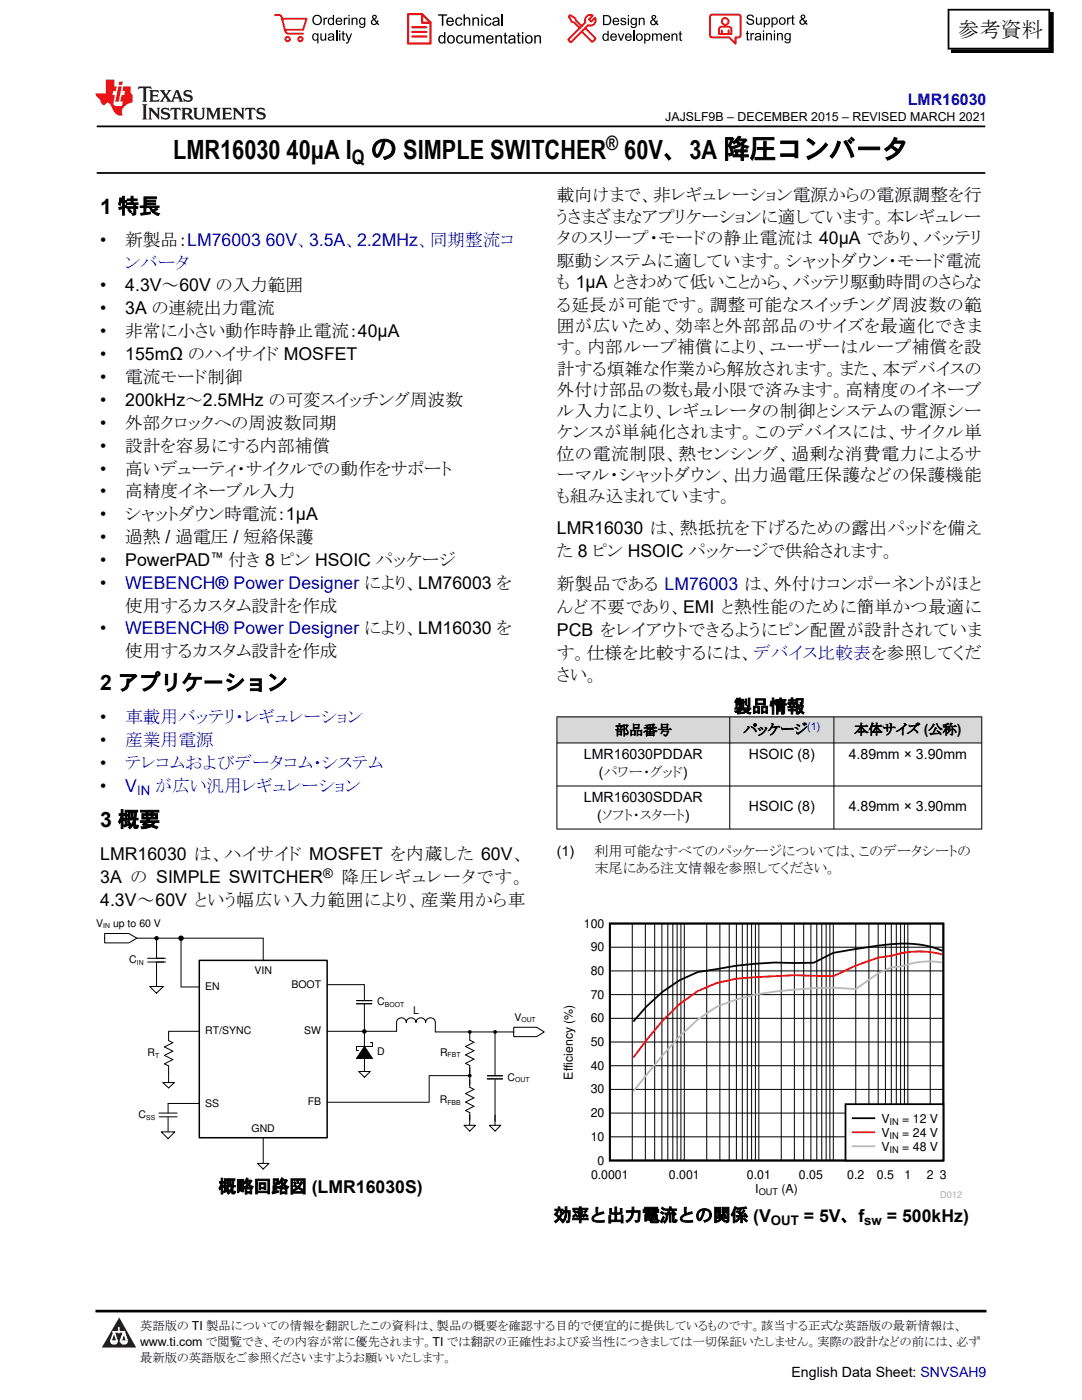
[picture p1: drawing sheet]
<svg xmlns="http://www.w3.org/2000/svg" width="216mm" height="279mm" viewBox="0 0 216 279" stroke-linecap="round" stroke-linejoin="round" font-family="sans-serif">
<path d="M19.3 25.2h177.3M19.3 34.5h177.3" fill="none" stroke="#000" stroke-width=".35"/>
<g fill="#d8d8d8">
<path d="M111.1 143.1h84.8v5.2h-84.8z" fill-rule="evenodd"/>
<path d="M111.2 143.1h34.4v5.1h-34.4z" fill-rule="evenodd"/>
<path d="M145.7 143.1h20.6v5.1h-20.6z" fill-rule="evenodd"/>
<path d="M166.5 143.1h29.3v5.1h-29.3z" fill-rule="evenodd"/>
</g>
<g fill="none" stroke="#000" stroke-width=".2">
<path d="M111.1 143.1h84.9M111.1 148.3h84.9M111.1 156.9h84.9M111.1 143v22.5M145.6 143v22.5M166.4 143v22.5M195.9 143v22.5M111.1 165.5h84.9M20.9 186.3h4.8l1.6 .9-1.6 1h-4.8zM27.3 187.2h25.2v4.4M29.4 191.2h3.6M29.5 192h3.5"/>
<path d="M29.9 196.9h2.7l-1.4 1.3zM31.2 187.5v3.7M31.2 192.1v4.8M36.1 187.2v9.8M36.2 197h3.5M65.4 196.5h7.3M71.2 199.7h3M72.7 196.6v3M32.5 216.1h2.3l-1.2 1zM33.6 205.8h6.1M33.6 205.9v1.8M33.6 207.7l.9 .4-1.7 .8 1.7 .9-1.7 .8 1.7 .9-1.7 .8 .8 .4v3.4"/>
<path d="M65.3 220h20.3M65.3 205.8h13.8v-1.7a.97 .97 0 0 1 1-1 .97 .97 0 0 1 1 1 .97 .97 0 0 1 .9-1 .97 .97 0 0 1 1 1 .97 .97 0 0 1 1-1 .97 .97 0 0 1 .9 1 .97 .97 0 0 1 1-1 .97 .97 0 0 1 1 1v1.8M71.1 200.3h3.1M71.6 213.8h2.3l-1.2 1.2zM72.7 200.4v8.4M72.7 208.8l1.6 2.4h-3.2zM72.7 211.3v2.5M73.9 208.1h.4v.7h-3.2v.8h.4M85.6 214.7h8M85.6 214.7v5.2M86.9 205.9h15.5M93.7 206.1v1.5l.9 .4-1.7 .8 1.7 .9-1.7 .8 1.7 .9-1.7 .8 .8 .4v4.4l.9 .4-1.7 .9 1.7 .8-1.7 .8 1.7 .9-1.7 .8 .8 .5v2.5"/>
<path d="M97.2 215.3h3.1M97.2 214.7h3.1M98.8 206.3v8.3M98.8 215.5v9.1M102.5 205h4.6l1.5 .9-1.5 1h-4.6zM31.7 222.1h3.6M31.8 222.9h3.5M32.2 225.9h2.7l-1.4 1.3zM33.5 222.9v3M39.8 220.2h-6.3v1.9M51.4 232.2h2.3l-1.2 1.1zM52.5 227.1v5.1"/>
<path d="M92.6 224.6h2.3l-1.2 1.1zM97.6 224.6h2.3l-1.1 1.1z"/>
<circle cx="36.1" cy="187.2" r=".44"/>
</g>
<path d="M39.8 191.7h25.5v35.4h-25.5z" fill="none" stroke="#000" stroke-width=".3"/>
<g fill="#000">
<path d="M72.7 208.8l1.6 2.4h-3.2z"/>
<circle cx="31.2" cy="187.2" r=".44"/>
<circle cx="36.1" cy="187.2" r=".44"/>
<circle cx="72.7" cy="205.9" r=".45"/>
<circle cx="93.7" cy="205.9" r=".38"/>
<circle cx="93.7" cy="214.7" r=".38"/>
<circle cx="98.8" cy="205.9" r=".38"/>
</g>
<path d="M111.9 183.3h80.1v55.8h-80.1z" fill-rule="evenodd" fill="#fff"/>
<path d="M121.7 184.3h66.5v47.3h-66.5zM188.1 189.8a19.8 19.8 0 0 0-10.3-1.4l-2.6 .3-8.9 1.5-3.9 1.9-3.9 .1a65 65 0 0 0-15.5 1.2l-3.8 .6a28.9 28.9 0 0 0-12.8 9.9" fill="none" stroke="#000" stroke-width=".36"/>
<g fill="none" stroke="#000" stroke-width=".2">
<path d="M121.7 198.5h66.5M121.7 193.8h66.5M121.7 189h66.5M126.2 184.3v47.3M128.8 184.3v47.3M130.6 184.3v47.3M132.1 184.3v47.3M133.3 184.3v47.3M134.3 184.3v47.3M135.1 184.3v47.3M135.9 184.3v47.3M136.5 184.3v47.3"/>
<path d="M141 184.3v47.3M143.6 184.3v47.3M145.5 184.3v47.3M146.9 184.3v47.3M148.1 184.3v47.3M149.1 184.3v47.3M150 184.3v47.3M150.7 184.3v47.3M151.4 184.3v47.3M155.9 184.3v47.3M158.5 184.3v47.3M160.4 184.3v47.3"/>
<path d="M161.8 184.3v47.3M163 184.3v47.3M164 184.3v47.3M164.8 184.3v47.3M165.6 184.3v47.3M166.3 184.3v47.3M170.8 184.3v47.3M173.4 184.3v47.3M175.2 184.3v47.3M176.7 184.3v47.3M177.8 184.3v47.3M178.8 184.3v47.3"/>
<path d="M179.7 184.3v47.3M180.5 184.3v47.3M181.2 184.3v47.3M185.6 184.3v47.3M121.7 217.4h66.5M121.7 212.7h66.5M121.7 208h66.5M121.7 203.2h66.5M121.7 226.9h66.5M121.7 222.1h66.5"/>
</g>
<path d="M188.1 190.5a17.9 17.9 0 0 0-10.3 .3l-2.6 .3-4.4 1.6-4.5 2.1a112.6 112.6 0 0 0-19.5 .5l-3.8 .9-3.8 1.6-3.6 2.6-3.4 3.4-3.2 3.7-2.6 3.6" fill="none" stroke="#f00" stroke-width=".36"/>
<path d="M188.1 192.1a15.4 15.4 0 0 0-8.4 .8l-1.9 .2-2.6 1.1-4.4 3.2a77.9 77.9 0 0 0-20.1 1.1l-3.9 1-3.8 1.4-3.8 2.6-3.6 3.3-3.4 3.9-5.8 7.1" fill="none" stroke="#b8b8b8" stroke-width=".36"/>
<path d="M168.7 220.4h19.5v11.2h-19.5z" fill-rule="evenodd" fill="#fff"/>
<path d="M168.7 220.4h19.5v11.2h-19.5zM170.1 223.2h4.4" fill="none" stroke="#000" stroke-width=".36"/>
<path d="M170.1 226h4.4" fill="none" stroke="#f00" stroke-width=".36"/>
<path d="M170.1 228.8h4.4" fill="none" stroke="#b8b8b8" stroke-width=".36"/>
<path d="M0 0h215.9v23.8h-215.9z" fill-rule="evenodd" fill="#fff"/>
<path d="M27.7 17.3l-.2 .6 .5-.3h.6v.1v2.2l-.2 .4h1l-.2-.4v-2.2v-.1h.5l.5 .3-.1-.6zM29.8 18l.2 .4v1.5l-.2 .4h1.9l.1-.6a1.08 1.08 0 0 1-1.3 .2v-.7h.6l.4 .2v-.6l-.4 .2h-.6v-.6l.2-.1a1 1 0 0 1 1 .2l-.1-.5zM31.8 18l1 1.1-1 1.2h.9l-.2-.2 .4-.7 .5 .7-.2 .2h1.6l-.2-.2 .1-.4h1l.1 .4-.1 .2h.9l-.2-.3-.8-2h-.5l-1 2.2-.8-1.1 .9-1.1h-.8l.2 .2-.5 .6-.3-.6 .1-.2zM35.2 18.4l.4 1h-.8zM36.8 18.1a.65 .65 0 0 0-.2 .7 .65 .65 0 0 0 .6 .5l.7 .1 .1 .3a.79 .79 0 0 1-.7 .4 .79 .79 0 0 1-.7-.5l.1 .7 .2-.1a.93 .93 0 0 0 1.1 .1 .93 .93 0 0 0 .4-1 1.46 1.46 0 0 0-1.2-.6l-.1-.3a1.09 1.09 0 0 1 1.2 .2l-.2-.6-.1 .1-.6-.2zM28.4 20.8l.2 .4v2.3l-.2 .3h1l-.2-.3v-2.3l.2-.4zM29.6 21.5l.2 .4v1.6l-.2 .3h.8l-.3-.3v-1.4l1.7 1.8v-2l.2-.4h-.8l.2 .2 .1 1.1-1.2-1.3zM32.3 21.7a.65 .65 0 0 0-.2 .7 .65 .65 0 0 0 .7 .4l.6 .2 .1 .2a.79 .79 0 0 1-.7 .4 .79 .79 0 0 1-.7-.5l.1 .7 .2-.1a.93 .93 0 0 0 1.1 .1 .93 .93 0 0 0 .4-.9 1.46 1.46 0 0 0-1.2-.6l-.1-.4a1.09 1.09 0 0 1 1.2 .2l-.2-.6-.1 .1-.6-.1zM34.1 21.5l-.1 .7a.63 .63 0 0 1 .7-.4l.1 1.7-.3 .3h1l-.2-.3v-1.7a.66 .66 0 0 1 .8 .4l-.1-.7zM36.2 21.5l.2 .4v1.6l-.2 .3h.9l-.2-.2v-.7h.5l.1 .2a.79 .79 0 0 0 1.2 .6l-1-.9a.61 .61 0 0 0 .6-.6 .61 .61 0 0 0-.5-.6zM36.9 21.8h.2a.47 .47 0 0 1 .5 .1 .47 .47 0 0 1 .1 .5l-.2 .2h-.6zM38.5 21.5l.2 .2a2.27 2.27 0 0 0 .4 2 1.04 1.04 0 0 0 1.7-.7v-1.3l.2-.2h-.8l.2 .4v1.1a.6 .6 0 0 1-.6 .6 .6 .6 0 0 1-.6-.6v-1.1l.3-.4zM41.1 21.5l.2 .4v1.6l-.2 .3h.7l-.2-.3v-1.5l.9 1.9 .8-1.9v1.5l-.2 .3h1l-.3-.3v-1.6l.3-.4h-.8l-.7 1.5-.7-1.5zM44.3 21.5l.2 .4v1.6l-.2 .3h1.9l.1-.5a1.09 1.09 0 0 1-1.3 .1v-.6h.6l.4 .1v-.6l-.4 .2h-.6v-.6l.2-.1a1.01 1.01 0 0 1 1 .3l-.1-.6zM46.4 21.5l.3 .4v1.6l-.3 .3h.8l-.2-.3v-1.4l1.6 1.8v-2l.2-.4h-.7l.2 .2v1.1l-1.2-1.3zM49 21.5l-.1 .7a.63 .63 0 0 1 .8-.4v1.7l-.3 .3h1l-.2-.3v-1.7a.66 .66 0 0 1 .8 .4l-.1-.7zM51.4 21.7a.65 .65 0 0 0-.2 .7 .65 .65 0 0 0 .6 .4l.6 .2 .2 .2a.79 .79 0 0 1-.8 .4 .79 .79 0 0 1-.6-.5l.1 .7 .2-.1a.93 .93 0 0 0 1 .1 .93 .93 0 0 0 .5-.9 1.46 1.46 0 0 0-1.3-.6l-.1-.4a1.09 1.09 0 0 1 1.3 .2l-.2-.6-.2 .1-.5-.1z" fill="#231f20"/>
<path d="M21.1 15.9v2.8h-2.1l.1 .3 .9 1a.95 .95 0 0 0 .9 .9 .59 .59 0 0 1 .6-.4 .59 .59 0 0 1 .5 .4l.4 .8a1.59 1.59 0 0 0 2.1 1.3 1.61 1.61 0 0 1 1-2.2l1-.4-.1-1.5a1.59 1.59 0 0 1-.4-1.6h-1.4l-.2 .9h.5l-.1 .8h-.5l-.2 1v.2l.4 .1-.2 .9h-.6a.73 .73 0 0 1-1.1-.7l.3-1.5h-.5l.2-.8h.5l.2-.9h-.5v-1.4zM23.6 17.3l-.6 3h.7l.6-3zM23.8 16.3l-.1 .7h.7l.1-.7z" fill="#ed1c24"/>
<g fill="#000">
<path d="M62.3 4a1 1 0 0 1 2 0 1 1 0 0 1-2 0zM62.8 3.4a.78 .78 0 0 0-.1 1.1 .78 .78 0 0 0 1.1 .1 .78 .78 0 0 0 .1-1.1 .78 .78 0 0 0-1.1-.1z" fill-rule="evenodd"/>
<path d="M62.5 6.8l.4-.2 .4 .3v-.2h.2v2h-.2v-.7a.68 .68 0 0 1-.9-.1 .68 .68 0 0 1 0-.9zM62.6 7a.51 .51 0 0 0-.1 .6 .51 .51 0 0 0 .7 .2 .51 .51 0 0 0 .1-.7 .51 .51 0 0 0-.7-.1z" fill-rule="evenodd"/>
<path d="M64.5 3.5h.3v.3l.1-.3h.3l.1 .1-.1 .2a.32 .32 0 0 0-.3 0 .32 .32 0 0 0-.1 .4v.8h-.3z" fill-rule="evenodd"/>
<path d="M63.9 6.7h.3v.8a.36 .36 0 0 0 .3 .4 .36 .36 0 0 0 .4-.5v-.7h.2v1.4h-.2v-.2a.51 .51 0 0 1-.6 .2 .51 .51 0 0 1-.4-.5z" fill-rule="evenodd"/>
<path d="M65.6 3.7l.4-.2 .4 .2v-.7h.3v2h-.3v-.2a.7 .7 0 0 1-1-.1 .7 .7 0 0 1 .2-1zM65.8 3.8a.51 .51 0 0 0-.1 .7 .51 .51 0 0 0 .6 .2 .51 .51 0 0 0 .1-.7 .51 .51 0 0 0-.6-.2z" fill-rule="evenodd"/>
<path d="M65.6 6.8a.66 .66 0 0 1 .8-.1 .66 .66 0 0 1 .3 .8v.6h-.2l-.1-.2a.52 .52 0 0 1-.7 .2 .52 .52 0 0 1-.2-.6l.3-.2a.42 .42 0 0 0 .6-.3l-.3-.2-.3 .1-.1 .2h-.3zM65.7 7.6a.35 .35 0 0 0 .3 .4 .35 .35 0 0 0 .4-.4v-.2z" fill-rule="evenodd"/>
<path d="M67.7 6.1h.2v.3h-.2zM67.7 6.7h.2v1.4h-.2z" fill-rule="evenodd"/>
<path d="M67.1 3.7a.68 .68 0 0 1 .9-.1 .68 .68 0 0 1 .3 .7h-1.1a.42 .42 0 0 0 .3 .5 .42 .42 0 0 0 .5-.3h.3a.73 .73 0 0 1-1.1 .4 .73 .73 0 0 1-.1-1.2zM67.4 3.8l-.2 .3h.8l-.2-.4z" fill-rule="evenodd"/>
<path d="M68.6 3.5h.2v.3l.2-.3h.3l.1 .1-.1 .2a.32 .32 0 0 0-.4 0 .32 .32 0 0 0-.1 .4v.8h-.2z" fill-rule="evenodd"/>
<path d="M68.3 6.3l.3-.1v.5h.2v.1h-.2v.9l.3 .4a.36 .36 0 0 1-.4 0 .36 .36 0 0 1-.2-.4v-.9h-.1v-.1h.1z" fill-rule="evenodd"/>
<path d="M68.9 6.7h.3l.4 1.1 .4-1.1h.3l-.6 1.4a.51 .51 0 0 1-.6 .6l-.1-.3h.3l.2-.3z" fill-rule="evenodd"/>
<path d="M69.5 3h.3v.3h-.3zM69.5 3.5h.3v1.5h-.3z" fill-rule="evenodd"/>
<path d="M70.2 3.5h.2v.2a.52 .52 0 0 1 .6-.2 .52 .52 0 0 1 .3 .6v.9h-.2v-.9a.34 .34 0 0 0-.3-.4 .34 .34 0 0 0-.4 .3v1h-.2z" fill-rule="evenodd"/>
<path d="M71.8 3.7l.4-.2 .5 .2v-.2h.2v1.3a.64 .64 0 0 1-.5 .8 .64 .64 0 0 1-.7-.5h.2a.41 .41 0 0 0 .5 .2 .41 .41 0 0 0 .2-.5 .69 .69 0 0 1-.9-.1 .69 .69 0 0 1 .1-1zM72 3.8a.5 .5 0 0 0-.1 .7 .5 .5 0 0 0 .7 .1 .5 .5 0 0 0 .1-.6 .5 .5 0 0 0-.7-.2z" fill-rule="evenodd"/>
<path d="M74.4 3.1a.47 .47 0 0 1 .7 .1 .47 .47 0 0 1-.3 .7l.4 .4 .1-.3 .2 .1-.1 .4 .3 .3-.2 .2-.3-.3a.63 .63 0 0 1-1 .1 .63 .63 0 0 1 .3-1l-.3-.4zM74.5 3.4a.27 .27 0 0 0 .5 0 .27 .27 0 0 0-.5 0zM74.4 4.1a.4 .4 0 0 0 0 .6 .4 .4 0 0 0 .6-.1l-.4-.6z" fill-rule="evenodd"/>
<path d="M87.4 2.9h1.8v.2h-.7v2h-.3v-2h-.8z" fill-rule="evenodd"/>
<path d="M87.6 7.2l.5-.2 .5 .2v-.8h.3v2.3h-.3v-.2a.76 .76 0 0 1-1-.1 .76 .76 0 0 1-.1-1zM87.9 7.4a.58 .58 0 0 0-.2 .7 .58 .58 0 0 0 .8 .2 .58 .58 0 0 0 .1-.7 .58 .58 0 0 0-.7-.2z" fill-rule="evenodd"/>
<path d="M89.5 7.2a.81 .81 0 0 1 1.1 .1 .81 .81 0 0 1-.2 1.2 .81 .81 0 0 1-1.1-.2l-.1-.7zM89.6 7.4a.57 .57 0 0 0 0 .8 .57 .57 0 0 0 .8 0 .57 .57 0 0 0 0-.7 .57 .57 0 0 0-.8-.1z" fill-rule="evenodd"/>
<path d="M89.3 3.7a.77 .77 0 0 1 .9-.2 .77 .77 0 0 1 .4 .9h-1.3a.48 .48 0 0 0 .4 .5 .48 .48 0 0 0 .6-.3h.3a.83 .83 0 0 1-1.3 .4 .83 .83 0 0 1 0-1.3zM89.5 3.8l-.2 .4h1l-.3-.5z" fill-rule="evenodd"/>
<path d="M91 3.7a.7 .7 0 0 1 1.2 .3h-.2a.45 .45 0 0 0-.6-.3 .45 .45 0 0 0-.3 .6 .45 .45 0 0 0 .3 .6 .45 .45 0 0 0 .6-.4l.3 .1a.76 .76 0 0 1-1.1 .5 .76 .76 0 0 1-.3-1.1z" fill-rule="evenodd"/>
<path d="M91.2 7.2a.7 .7 0 0 1 1.2 .3l-.3 .1a.45 .45 0 0 0-.5-.4 .45 .45 0 0 0-.3 .7 .45 .45 0 0 0 .3 .6 .45 .45 0 0 0 .6-.4h.2a.76 .76 0 0 1-1 .5 .76 .76 0 0 1-.4-1.1z" fill-rule="evenodd"/>
<path d="M92.5 2.9h.3v.8a.59 .59 0 0 1 .7-.2 .59 .59 0 0 1 .3 .6v1h-.2v-1a.4 .4 0 0 0-.5-.4 .4 .4 0 0 0-.3 .5v.9h-.3z" fill-rule="evenodd"/>
<path d="M92.7 7h.2v.9a.41 .41 0 0 0 .5 .6 .41 .41 0 0 0 .3-.6v-.9h.3v1.7h-.3v-.3a.58 .58 0 0 1-.7 .3 .58 .58 0 0 1-.3-.7z" fill-rule="evenodd"/>
<path d="M94.3 3.5h.2v.2a.59 .59 0 0 1 .7-.2 .59 .59 0 0 1 .4 .6v1h-.3v-1a.41 .41 0 0 0-.4-.4 .41 .41 0 0 0-.4 .5v.9h-.2z" fill-rule="evenodd"/>
<path d="M94.4 7h.3v.3a.56 .56 0 0 1 1 0 .54 .54 0 0 1 .6-.3 .54 .54 0 0 1 .4 .5v1.2h-.3v-1.1a.34 .34 0 0 0-.3-.4 .34 .34 0 0 0-.4 .3v1.2h-.3v-1.1a.38 .38 0 0 0-.5-.3 .38 .38 0 0 0-.2 .5v.9h-.3z" fill-rule="evenodd"/>
<path d="M96 2.9h.3v.3h-.3zM96 3.5h.3v1.6h-.3z" fill-rule="evenodd"/>
<path d="M96.8 3.7a.7 .7 0 0 1 1.3 .3h-.3a.45 .45 0 0 0-.6-.3 .45 .45 0 0 0-.3 .6 .45 .45 0 0 0 .3 .6 .45 .45 0 0 0 .6-.4l.3 .1a.76 .76 0 0 1-1.1 .5 .76 .76 0 0 1-.3-1.1z" fill-rule="evenodd"/>
<path d="M97.2 7.2a.77 .77 0 0 1 .9-.1 .77 .77 0 0 1 .4 .8h-1.2a.48 .48 0 0 0 .3 .6 .48 .48 0 0 0 .6-.4l.3 .1a.83 .83 0 0 1-1.3 .3 .83 .83 0 0 1 0-1.3zM97.4 7.4l-.1 .3h.9l-.2-.4z" fill-rule="evenodd"/>
<path d="M98.8 7h.3v.3a.59 .59 0 0 1 .7-.3 .59 .59 0 0 1 .4 .7v1h-.3v-1a.41 .41 0 0 0-.5-.5 .41 .41 0 0 0-.3 .6v.9h-.3z" fill-rule="evenodd"/>
<path d="M98.4 3.7a.74 .74 0 0 1 1-.2 .74 .74 0 0 1 .3 .9v.7h-.3v-.2a.59 .59 0 0 1-.8 .3 .59 .59 0 0 1-.3-.8l1.1-.3a.42 .42 0 0 0-.4-.4 .42 .42 0 0 0-.5 .3h-.2zM98.6 4.5a.36 .36 0 0 0 .2 .5 .36 .36 0 0 0 .5-.2l.1-.5z" fill-rule="evenodd"/>
<path d="M100.7 6.6l.2-.1v.5h.3v.2h-.3v1l.1 .2h.2l.1 .3a.41 .41 0 0 1-.5-.1 .41 .41 0 0 1-.1-.4v-1h-.2v-.2h.2z" fill-rule="evenodd"/>
<path d="M101.6 7.2a.74 .74 0 0 1 .9-.2 .74 .74 0 0 1 .3 1l.1 .7h-.3v-.2a.59 .59 0 0 1-.8 .2 .59 .59 0 0 1-.3-.8l1-.3a.42 .42 0 0 0-.3-.4 .42 .42 0 0 0-.5 .3h-.3zM101.8 8.1a.36 .36 0 0 0 .1 .5 .36 .36 0 0 0 .5-.3l.2-.4z" fill-rule="evenodd"/>
<path d="M103.3 6.6l.3-.1v.5h.3v.2h-.3v1l.1 .2h.2v.3a.41 .41 0 0 1-.5-.1 .41 .41 0 0 1-.1-.4v-1h-.2v-.2h.2z" fill-rule="evenodd"/>
<path d="M104.1 6.4h.3v.3h-.3zM104.1 7h.3v1.7h-.3z" fill-rule="evenodd"/>
<path d="M105 7.2a.81 .81 0 0 1 1.1 .1 .81 .81 0 0 1-.1 1.2 .81 .81 0 0 1-1.2-.2v-.7zM105.2 7.4a.57 .57 0 0 0-.1 .8 .57 .57 0 0 0 .8 0 .57 .57 0 0 0 0-.7 .57 .57 0 0 0-.7-.1z" fill-rule="evenodd"/>
<path d="M106.6 7h.3v.3a.59 .59 0 0 1 .7-.3 .59 .59 0 0 1 .4 .7v1h-.3v-1a.41 .41 0 0 0-.5-.5 .41 .41 0 0 0-.3 .6v.9h-.3z" fill-rule="evenodd"/>
<path d="M120.3 3h.7a1 1 0 0 1 1 1 1 1 0 0 1-1 1h-.7zM120.6 3.2v1.6h.4a.77 .77 0 0 0 .7-.8 .77 .77 0 0 0-.7-.8z" fill-rule="evenodd"/>
<path d="M120.4 6.9l.4-.2 .4 .2v-.8h.3v2h-.3v-.1a.7 .7 0 0 1-.9-.2 .7 .7 0 0 1 .1-.9zM120.6 7a.51 .51 0 0 0-.1 .7 .51 .51 0 0 0 .6 .1 .51 .51 0 0 0 .1-.6 .51 .51 0 0 0-.6-.2z" fill-rule="evenodd"/>
<path d="M122 6.9a.68 .68 0 0 1 .8-.2 .68 .68 0 0 1 .3 .8h-1.1a.42 .42 0 0 0 .3 .5 .42 .42 0 0 0 .5-.3h.3a.73 .73 0 0 1-1.1 .3 .73 .73 0 0 1 0-1.1zM122.2 7l-.2 .3h.8l-.2-.4z" fill-rule="evenodd"/>
<path d="M122.4 3.7a.68 .68 0 0 1 .8-.1 .68 .68 0 0 1 .4 .8h-1.1a.42 .42 0 0 0 .3 .4 .42 .42 0 0 0 .5-.3l.3 .1a.73 .73 0 0 1-1.2 .3 .73 .73 0 0 1 0-1.2zM122.6 3.8l-.1 .3h.8l-.2-.3z" fill-rule="evenodd"/>
<path d="M123.9 3.7l.1-.1a.62 .62 0 0 1 .9 .3l-.2 .1a.29 .29 0 0 0-.3-.3 .29 .29 0 0 0-.3 .3l.1 .1a.58 .58 0 0 1 .6 .1 .58 .58 0 0 1 .1 .6 .67 .67 0 0 1-1.1-.2l.2-.1a.33 .33 0 0 0 .4 .4 .33 .33 0 0 0 .3-.4 .71 .71 0 0 1-.9-.6z" fill-rule="evenodd"/>
<path d="M123.3 6.7h.2l.4 1.2 .4-1.2h.3l-.6 1.4h-.2z" fill-rule="evenodd"/>
<path d="M125.3 3h.2v.3h-.2zM125.3 3.6h.2v1.4h-.2z" fill-rule="evenodd"/>
<path d="M124.9 6.9a.68 .68 0 0 1 .8-.2 .68 .68 0 0 1 .4 .8h-1.1a.42 .42 0 0 0 .3 .5 .42 .42 0 0 0 .5-.3h.3a.73 .73 0 0 1-1.2 .3 .73 .73 0 0 1 0-1.1zM125.1 7l-.1 .3h.8l-.2-.4z" fill-rule="evenodd"/>
<path d="M126 3.7l.4-.2 .4 .2v-.1h.3v1.2a.64 .64 0 0 1-.5 .8 .64 .64 0 0 1-.8-.5l.3 .1a.41 .41 0 0 0 .5 .2 .41 .41 0 0 0 .2-.6 .69 .69 0 0 1-.9-.1 .69 .69 0 0 1 .1-1zM126.2 3.9a.5 .5 0 0 0-.1 .6 .5 .5 0 0 0 .6 .2 .5 .5 0 0 0 .2-.7 .5 .5 0 0 0-.7-.1z" fill-rule="evenodd"/>
<path d="M126.9 7.4a.73 .73 0 0 1 1.4 0 .73 .73 0 0 1-1.4 0zM127.3 7a.5 .5 0 0 0-.1 .7 .5 .5 0 0 0 .7 0 .5 .5 0 0 0 0-.6 .5 .5 0 0 0-.6-.1z" fill-rule="evenodd"/>
<path d="M127.5 3.6h.2v.2a.52 .52 0 0 1 .6-.3 .52 .52 0 0 1 .3 .6v.9h-.2v-.9a.34 .34 0 0 0-.3-.4 .34 .34 0 0 0-.4 .3v1h-.2z" fill-rule="evenodd"/>
<path d="M128.5 6.7h.3v.2a.67 .67 0 0 1 .9 0 .67 .67 0 0 1 0 .9 .55 .55 0 0 1-.9 .2v.7h-.3zM128.9 7a.5 .5 0 0 0-.1 .7 .5 .5 0 0 0 .6 .1 .5 .5 0 0 0 .2-.6 .5 .5 0 0 0-.7-.2z" fill-rule="evenodd"/>
<path d="M130.1 6.7h.2v.2a.49 .49 0 0 1 .9 0l.4-.2a.42 .42 0 0 1 .5 .4v1h-.3v-.9a.3 .3 0 0 0-.2-.3 .3 .3 0 0 0-.4 .2v1h-.2v-.9a.33 .33 0 0 0-.5-.3 .33 .33 0 0 0-.2 .5v.7h-.2z" fill-rule="evenodd"/>
<path d="M130.1 3.1a.47 .47 0 0 1 .8 .1 .47 .47 0 0 1-.3 .7l.3 .4 .1-.2h.3l-.2 .5 .3 .3-.2 .2-.3-.3a.63 .63 0 0 1-1 .1 .63 .63 0 0 1 .3-1l-.2-.5zM130.2 3.5a.27 .27 0 0 0 .5 0 .27 .27 0 0 0-.5 0zM130.2 4.1a.4 .4 0 0 0 0 .7 .4 .4 0 0 0 .6-.2l-.5-.6z" fill-rule="evenodd"/>
<path d="M132.5 6.9a.68 .68 0 0 1 .9-.2 .68 .68 0 0 1 .3 .8h-1.1a.42 .42 0 0 0 .3 .5 .42 .42 0 0 0 .5-.3h.3a.73 .73 0 0 1-1.1 .3 .73 .73 0 0 1-.1-1.1zM132.7 7l-.1 .3h.8l-.2-.4z" fill-rule="evenodd"/>
<path d="M134 6.7h.2v.2a.52 .52 0 0 1 .6-.2 .52 .52 0 0 1 .4 .6v.8h-.3v-.8a.34 .34 0 0 0-.2-.4 .34 .34 0 0 0-.4 .2l-.1 1h-.2z" fill-rule="evenodd"/>
<path d="M135.6 6.3l.2-.1v.5h.3v.2h-.3v.8l.3 .4a.36 .36 0 0 1-.4 0 .36 .36 0 0 1-.1-.4v-.8h-.2v-.2h.2z" fill-rule="evenodd"/>
<path d="M149.2 3a.8 .8 0 0 1 1.2 .5h-.2a.44 .44 0 0 0-.5-.4 .44 .44 0 0 0-.4 .5l.2 .1a.9 .9 0 0 1 1 .8 .84 .84 0 0 1-.9 .5 .84 .84 0 0 1-.7-.7h.3a.52 .52 0 0 0 .5 .5 .52 .52 0 0 0 .5-.6l-.2-.1a.85 .85 0 0 1-1-.8z" fill-rule="evenodd"/>
<path d="M149 6.3l.3-.2v.5h.2v.2h-.2v.9l.2 .4a.36 .36 0 0 1-.4-.1 .36 .36 0 0 1-.1-.4v-.8h-.2v-.2h.2z" fill-rule="evenodd"/>
<path d="M149.7 6.6h.3v.2l.1-.2h.3l.1 .1-.1 .2a.32 .32 0 0 0-.3 0 .32 .32 0 0 0-.1 .4v.8h-.3z" fill-rule="evenodd"/>
<path d="M150.7 6.8a.66 .66 0 0 1 .9-.2 .66 .66 0 0 1 .3 .9v.6h-.2l-.1-.2a.52 .52 0 0 1-.7 .2 .52 .52 0 0 1-.2-.7l.2-.1a.42 .42 0 0 0 .7-.3l-.3-.2h-.3l-.1 .3-.3-.1zM150.9 7.5a.35 .35 0 0 0 .3 .5 .35 .35 0 0 0 .4-.4v-.3z" fill-rule="evenodd"/>
<path d="M150.8 3.5h.3v.8a.36 .36 0 0 0 .3 .5 .36 .36 0 0 0 .4-.5v-.8h.2v1.4h-.2v-.2a.51 .51 0 0 1-.6 .3 .51 .51 0 0 1-.4-.6z" fill-rule="evenodd"/>
<path d="M152.2 6.1h.3v.2h-.3zM152.2 6.6h.3v1.5h-.3z" fill-rule="evenodd"/>
<path d="M152.4 3.5h.2v.2a.67 .67 0 0 1 .9 0 .67 .67 0 0 1 .1 .9 .55 .55 0 0 1-1 .2v.7h-.2zM152.7 3.8a.5 .5 0 0 0-.1 .7 .5 .5 0 0 0 .7 .1 .5 .5 0 0 0 .1-.6 .5 .5 0 0 0-.7-.2z" fill-rule="evenodd"/>
<path d="M152.9 6.6h.2v.2a.52 .52 0 0 1 .6-.2 .52 .52 0 0 1 .3 .6v.9h-.2v-.9a.34 .34 0 0 0-.3-.4 .34 .34 0 0 0-.4 .2v1.1h-.2z" fill-rule="evenodd"/>
<path d="M153.9 3.5h.3v.2a.67 .67 0 0 1 .9 0 .67 .67 0 0 1 0 .9 .55 .55 0 0 1-.9 .2v.7h-.3zM154.3 3.8a.5 .5 0 0 0-.1 .7 .5 .5 0 0 0 .6 .1 .5 .5 0 0 0 .2-.6 .5 .5 0 0 0-.7-.2z" fill-rule="evenodd"/>
<path d="M154.4 6.1h.3v.2h-.3zM154.4 6.6h.3v1.5h-.3z" fill-rule="evenodd"/>
<path d="M155 6.6h.3v.2a.52 .52 0 0 1 .6-.2 .52 .52 0 0 1 .3 .6v.9h-.2v-.9a.34 .34 0 0 0-.3-.4 .34 .34 0 0 0-.4 .2v1.1h-.3z" fill-rule="evenodd"/>
<path d="M155.4 4.2a.75 .75 0 0 1 1.5 0 .75 .75 0 0 1-1.5 0zM155.8 3.8a.5 .5 0 0 0-.1 .7 .5 .5 0 0 0 .8 0 .5 .5 0 0 0 0-.7 .5 .5 0 0 0-.7 0z" fill-rule="evenodd"/>
<path d="M156.7 6.8l.4-.2 .5 .2v-.2h.2v1.3a.64 .64 0 0 1-.5 .7 .64 .64 0 0 1-.8-.4h.3a.41 .41 0 0 0 .5 .2 .41 .41 0 0 0 .2-.5 .69 .69 0 0 1-.9-.1 .69 .69 0 0 1 .1-1zM156.9 6.9a.5 .5 0 0 0-.1 .7 .5 .5 0 0 0 .6 .1 .5 .5 0 0 0 .2-.7 .5 .5 0 0 0-.7-.1z" fill-rule="evenodd"/>
<path d="M157.1 3.5h.2v.2l.1-.2h.3h.2l-.1 .3a.32 .32 0 0 0-.4 0 .32 .32 0 0 0-.1 .4v.7h-.2z" fill-rule="evenodd"/>
<path d="M158 3.1l.3-.1v.5h.2v.2h-.2v.8l.3 .4a.36 .36 0 0 1-.4 0 .36 .36 0 0 1-.2-.4v-.8h-.1v-.2h.1z" fill-rule="evenodd"/>
<path d="M159.9 3a.47 .47 0 0 1 .7 .1 .47 .47 0 0 1-.3 .7l.4 .5 .1-.3h.2l-.1 .5 .3 .3-.2 .2-.3-.3a.63 .63 0 0 1-1 .1 .63 .63 0 0 1 .3-1l-.3-.5zM160 3.4a.27 .27 0 0 0 .5 0 .27 .27 0 0 0-.5 0zM159.9 4.1a.4 .4 0 0 0 0 .6 .4 .4 0 0 0 .6-.2l-.4-.6z" fill-rule="evenodd"/>
<path d="M189.8 2.5h20.5v8.1h-20.5z" fill-rule="evenodd"/>
</g>
<path d="M189.1 1.9h20.4M189.1 9.7h20.4M189.3 1.8v8.1M209.4 1.8v8.1" fill="none" stroke="#000" stroke-width=".35"/>
<path d="M67.2 6.1v2M126.5 6.1v2" fill="none" stroke="#000" stroke-width=".25"/>
<g fill="none" stroke="#de0000" stroke-width=".37">
<path d="M54.9 3h.9a1.19 1.19 0 0 1 .6 1.2l.6 2.1a.85 .85 0 0 0 1 .4h2.5M56.3 3.7h4.9l-.7 2.2h-3.6M116.1 5.2l-1.2-1.1-.1-.5-1-.6-.3 .3 .6 1 .5 .2 1.1 1.1M116.8 5.6l1.9 2v.3l-.4 .4h-.3l-1.9-2zM116.8 5.6l.6-.6a1.07 1.07 0 0 0 1.2-.2 1.07 1.07 0 0 0 .1-1.3l-.7 .8-.5-.4 .8-.8a1.07 1.07 0 0 0-1.2 .2 1.07 1.07 0 0 0-.3 1.2l-3.3 3.3v.3l.3 .3h.2l2.1-2.1M141.7 3.1l.4-.2h5.3l.3 .2 .1 3.9-.2 .4-.8 .1v1.2l-1.3-1.2h-3.4l-.4-.2zM143.5 5.6l.5-.3 1.7 .1 .2 .5v.9h-2.4zM144 6.1v.7M145.4 6.1v.7"/>
<circle cx="57.4" cy="7.8" r=".44"/>
<circle cx="59.9" cy="7.8" r=".44"/>
<circle cx="144.7" cy="4.3" r=".67"/>
</g>
<path d="M100.2 2.9v2.2" fill="none" stroke="#000" stroke-width=".28"/>
<path d="M81.4 2.8h2.8v1.7h1.7v4.2h-4.5zM82.3 6.4h2.8M82.3 5.4h2.8M82.3 7.3h2.8M84.2 2.8l1.7 1.7" fill="none" stroke="#de0000" stroke-width=".42"/>
<path d="M0 261.4h215.9v18h-215.9z" fill-rule="evenodd" fill="#fff"/>
<path d="M23.8 262.9l3.4 6h-6.9z" fill="#231f20"/>
<path d="M22.1 267.7h1.3l-.4 .5h-.3a.55 .55 0 0 1-.6-.5z" fill-rule="evenodd" fill="#fff"/>
<path d="M22.1 267.7h1.3l-.4 .5h-.3a.55 .55 0 0 1-.6-.5z" fill="none" stroke="#231f20" stroke-width=".34"/>
<path d="M22.1 267.7h1.3l-.4 .5h-.5zM22.6 265.8h.1M22.6 265.8h2.3zM23.7 265.9h.1M23.7 264.9v1zM24 267.7h.1" fill="none" stroke="#fff" stroke-width=".34"/>
<path d="M24.7 265.8l-.7 1.9z" fill="#fff"/>
<path d="M24.7 265.8l-.7 1.9z" fill="none" stroke="#fff" stroke-width=".34"/>
<path d="M24.7 265.8l.7 1.9z" fill="#fff"/>
<path d="M24.7 265.8l.7 1.9zM25.3 267.7h.1" fill="none" stroke="#fff" stroke-width=".34"/>
<path d="M22.8 265.8l-.7 1.9z" fill="#fff"/>
<path d="M22.8 265.8l-.7 1.9z" fill="none" stroke="#fff" stroke-width=".34"/>
<path d="M22.8 265.8l.6 1.9z" fill="#fff"/>
<path d="M22.8 265.8l.6 1.9z" fill="none" stroke="#fff" stroke-width=".34"/>
<path d="M24.1 267.7h1.3a.65 .65 0 0 1-.6 .5 .65 .65 0 0 1-.7-.5z" fill-rule="evenodd" fill="#fff"/>
<path d="M24.1 267.7h1.3a.65 .65 0 0 1-.6 .5 .65 .65 0 0 1-.7-.5z" fill="none" stroke="#231f20" stroke-width=".34"/>
<path d="M24 267.7h.1M24.1 267.7h1.3l-.4 .5h-.5z" fill="none" stroke="#fff" stroke-width=".34"/>
<path d="M19 261.7h177.8" fill="none" stroke="#000" stroke-width=".53"/>
<g font-size="5.3">
<text x="34.5" y="31.6">LMR16030 40μA I</text>
<text x="74" y="31.6">の SIMPLE SWITCHER 60V、3A 降圧コンバータ</text>
</g>
<g font-size="4.2">
<text x="191.2" y="7.3">参考資料</text>
<text x="20" y="42.7">1 特長</text>
<text x="20" y="137.7">2 アプリケーション</text>
<text x="20" y="165.1">3 概要</text>
</g>
<g font-size="4">
<text x="121" y="29.9">®</text>
<text x="70.2" y="32.7">Q</text>
</g>
<g font-size="3.5">
<text x="111.1" y="40.2">載向けまで、非レギュレーション電源からの電源調整を行</text>
<text x="111.1" y="44.4">うさまざまなアプリケーションに適しています。本レギュレー</text>
<text x="20" y="49.2">•</text>
<text x="25" y="49.2">新製品：LM76003 60V、3.5A、2.2MHz、同期整流コ</text>
<text x="111.1" y="48.7">タのスリープ・モードの静止電流は 40µA であり、バッテリ</text>
<text x="111.1" y="53.3">駆動システムに適しています。シャットダウン・モード電流</text>
<text x="20" y="58">•</text>
<text x="25" y="58">4.3V～60V の入力範囲</text>
<text x="111.1" y="57.5">も 1µA ときわめて低いことから、バッテリ駆動時間のさらな</text>
<text x="20" y="62.6">•</text>
<text x="25" y="62.6">3A の連続出力電流</text>
<text x="111.1" y="62.1">る延長が可能です。調整可能なスイッチング周波数の範</text>
<text x="20" y="67.2">•</text>
<text x="20" y="71.8">•</text>
<text x="25" y="67.2">非常に小さい動作時静止電流：40µA</text>
<text x="25" y="71.8">155mΩ のハイサイド MOSFET</text>
<text x="111.1" y="70.5">す。内部ループ補償により、ユーザーはループ補償を設</text>
<text x="111.1" y="66.3">囲が広いため、効率と外部部品のサイズを最適化できま</text>
<text x="20" y="76.3">•</text>
<text x="25" y="76.3">電流モード制御</text>
<text x="111.1" y="74.8">計する煩雑な作業から解放されます。また、本デバイスの</text>
<text x="20" y="80.9">•</text>
<text x="25" y="80.9">200kHz～2.5MHz の可変スイッチング周波数</text>
<text x="111.1" y="83.2">ル入力により、レギュレータの制御とシステムの電源シー</text>
<text x="111.1" y="79">外付け部品の数も最小限で済みます。高精度のイネーブ</text>
<text x="20" y="85.5">•</text>
<text x="25" y="85.5">外部クロックへの周波数同期</text>
<text x="111.1" y="87.5">ケンスが単純化されます。このデバイスには、サイクル単</text>
<text x="20" y="90.1">•</text>
<text x="20" y="94.7">•</text>
<text x="25" y="90.1">設計を容易にする内部補償</text>
<text x="25" y="94.7">高いデューティ・サイクルでの動作をサポート</text>
<text x="111.1" y="91.7">位の電流制限、熱センシング、過剰な消費電力によるサ</text>
<text x="111.1" y="95.9">ーマル・シャットダウン、出力過電圧保護などの保護機能</text>
<text x="20" y="99.3">•</text>
<text x="25" y="99.3">高精度イネーブル入力</text>
<text x="111.1" y="100.2">も組み込まれています。</text>
<text x="20" y="103.9">•</text>
<text x="25" y="103.9">シャットダウン時電流：1µA</text>
<text x="111.1" y="106.5">LMR16030 は、熱抵抗を下げるための露出パッドを備え</text>
<text x="20" y="108.5">•</text>
<text x="20" y="113">•</text>
<text x="25" y="108.5">過熱 / 過電圧 / 短絡保護</text>
<text x="25" y="113">PowerPAD</text>
<text x="45.6" y="113">付き 8 ピン HSOIC パッケージ</text>
<text x="111.1" y="111.1">た 8 ピン HSOIC パッケージで供給されます。</text>
<text x="20" y="117.6">•</text>
<text x="111.1" y="117.8">新製品である LM76003 は、外付けコンポーネントがほと</text>
<text x="25" y="122.2">使用するカスタム設計を作成</text>
<text x="111.1" y="122.4">んど不要であり、EMI と熱性能のために簡単かつ最適に</text>
<text x="20" y="126.5">•</text>
<text x="25" y="131">使用するカスタム設計を作成</text>
<text x="111.1" y="131.6">す。仕様を比較するには、デバイス比較表を参照してくだ</text>
<text x="111.1" y="127">PCB をレイアウトできるようにピン配置が設計されていま</text>
<text x="111.1" y="135.8">さい。</text>
<text x="146.5" y="142.2">製品情報</text>
<text x="20" y="144.3">•</text>
<text x="20" y="148.8">•</text>
<text x="20" y="153.4">•</text>
<text x="20" y="158">•</text>
<text x="20" y="171.6">LMR16030 は、ハイサイド MOSFET を内蔵した 60V、</text>
<text x="20" y="176.2">3A の SIMPLE SWITCHER</text>
<text x="68.2" y="176.2">降圧レギュレータです。</text>
<text x="20" y="180.8">4.3V～60V という幅広い入力範囲により、産業用から車</text>
<text x="43.6" y="238">概略回路図 (LMR16030S)</text>
<text x="110.5" y="243.8">効率と出力電流との関係 (V</text>
<text x="160.4" y="243.8">= 5V、f</text>
<text x="177" y="243.8">= 500kHz)</text>
</g>
<g font-size="3.5" fill="#00f">
<text x="25" y="53.8">ンバータ</text>
<text x="25" y="117.6">WEBENCH® Power Designer により、LM76003 を</text>
<text x="25" y="126.5">WEBENCH® Power Designer により、LM16030 を</text>
<text x="25" y="144.3">車載用バッテリ・レギュレーション</text>
<text x="25" y="148.8">産業用電源</text>
<text x="25" y="153.4">テレコムおよびデータコム・システム</text>
<text x="25" y="158">V</text>
<text x="31" y="158">が広い汎用レギュレーション</text>
</g>
<text font-size="3.2" fill="#00f" x="181.1" y="21">LMR16030</text>
<g font-size="2.8">
<text x="122.7" y="146.7">部品番号</text>
<text x="148.4" y="146.5">パッケージ</text>
<text x="170.5" y="146.5">本体サイズ (公称)</text>
<text x="116.5" y="151.5">LMR16030PDDAR</text>
<text x="119.5" y="155.1">(パワー・グッド)</text>
<text x="149.4" y="151.5">HSOIC (8)</text>
<text x="169.3" y="151.5">4.89mm × 3.90mm</text>
<text x="116.5" y="160.1">LMR16030SDDAR</text>
<text x="149.4" y="161.9">HSOIC (8)</text>
<text x="169.3" y="161.9">4.89mm × 3.90mm</text>
<text x="119.1" y="163.7">(ソフト・スタート)</text>
<text x="111.1" y="170.8">(1)</text>
<text x="118.6" y="170.8">利用可能なすべてのパッケージについては、このデータシートの</text>
<text x="118.6" y="174.2">末尾にある注文情報を参照してください。</text>
<text x="157.9" y="274.8">English Data Sheet: SNVSAH9</text>
</g>
<g font-size="2.6">
<text x="42" y="112.2">™</text>
<text x="64.5" y="175.3">®</text>
<text x="153.8" y="244.5">OUT</text>
<text x="172.5" y="244.5">sw</text>
</g>
<text font-size="2.6" fill="#00f" x="27.4" y="158.7">IN</text>
<g font-size="2.5">
<text x="132.8" y="24.2">JAJSLF9B – DECEMBER 2015 – REVISED MARCH 2021</text>
<text x="116.5" y="185.1">100</text>
<text x="117.9" y="189.8">90</text>
<text x="117.9" y="194.6">80</text>
<text x="117.9" y="199.3">70</text>
<text x="117.9" y="208.8">50</text>
<text x="117.9" y="204">60</text>
<text x="114.3" y="215.5" transform="rotate(-90 114.3 215.5)">Efficiency (%)</text>
<text x="117.9" y="213.5">40</text>
<text x="117.9" y="218.2">30</text>
<text x="117.9" y="227.7">10</text>
<text x="117.9" y="222.9">20</text>
<text x="175.9" y="224">V</text>
<text x="175.9" y="226.8">V</text>
<text x="180" y="224">= 12 V</text>
<text x="180" y="226.8">= 24 V</text>
<text x="119.2" y="232.4">0</text>
<text x="175.9" y="229.6">V</text>
<text x="180" y="229.6">= 48 V</text>
<text x="117.9" y="235.2">0.0001</text>
<text x="133.5" y="235.2">0.001</text>
<text x="149" y="235.2">0.01</text>
<text x="150.7" y="238">I</text>
<text x="155.9" y="238">(A)</text>
<text x="159.4" y="235.2">0.05</text>
<text x="169.1" y="235.2">0.2</text>
<text x="175" y="235.2">0.5</text>
<text x="180.5" y="235.2">1</text>
<text x="184.9" y="235.2">2 3</text>
<text x="27.9" y="265.4">英語版の TI 製品についての情報を翻訳したこの資料は、製品の概要を確認する目的で便宜的に提供しているものです。該当する正式な英語版の最新情報は、</text>
<text x="27.9" y="268.6">www.ti.com で閲覧でき、その内容が常に優先されます。TI では翻訳の正確性および妥当性につきましては一切保証いたしません。実際の設計などの前には、必ず</text>
<text x="27.9" y="271.8">最新版の英語版をご参照くださいますようお願いいたします。</text>
</g>
<text font-size="2.1" fill="#00f" x="161.1" y="145.6">(1)</text>
<g font-size="2.1">
<text x="19.2" y="184.9">V</text>
<text x="22.6" y="184.9">up to 60 V</text>
<text x="25.8" y="192.3">C</text>
<text x="41" y="197.6">EN</text>
<text x="50.8" y="194.3">VIN</text>
<text x="58.1" y="197.1">BOOT</text>
<text x="75.3" y="200.7">C</text>
<text x="82.4" y="202.3">L</text>
<text x="102.6" y="203.7">V</text>
<text x="41" y="206.4">RT/SYNC</text>
<text x="60.7" y="206.4">SW</text>
<text x="29.4" y="210.8">R</text>
<text x="75.2" y="210.5">D</text>
<text x="87.8" y="210.7">R</text>
<text x="101.3" y="215.7">C</text>
<text x="41" y="220.9">SS</text>
<text x="61.4" y="220.6">FB</text>
<text x="87.8" y="220.1">R</text>
<text x="27.7" y="223.1">C</text>
<text x="50.2" y="226">GND</text>
</g>
<g font-size="1.8">
<text x="177.5" y="224.5">IN</text>
<text x="177.5" y="227.3">IN</text>
<text x="177.5" y="230.1">IN</text>
<text x="151.4" y="238.4">OUT</text>
</g>
<text font-size="1.8" fill="#a8a8a8" x="187.6" y="239.1">D012</text>
<g font-size="1.4">
<text x="20.6" y="185.2">IN</text>
<text x="27.3" y="192.6">IN</text>
<text x="76.8" y="201">BOOT</text>
<text x="104" y="204">OUT</text>
<text x="31" y="211.1">T</text>
<text x="89.3" y="211">FBT</text>
<text x="89.3" y="220.4">FBB</text>
<text x="102.8" y="216">OUT</text>
<text x="29.2" y="223.4">SS</text>
</g>
</svg>
